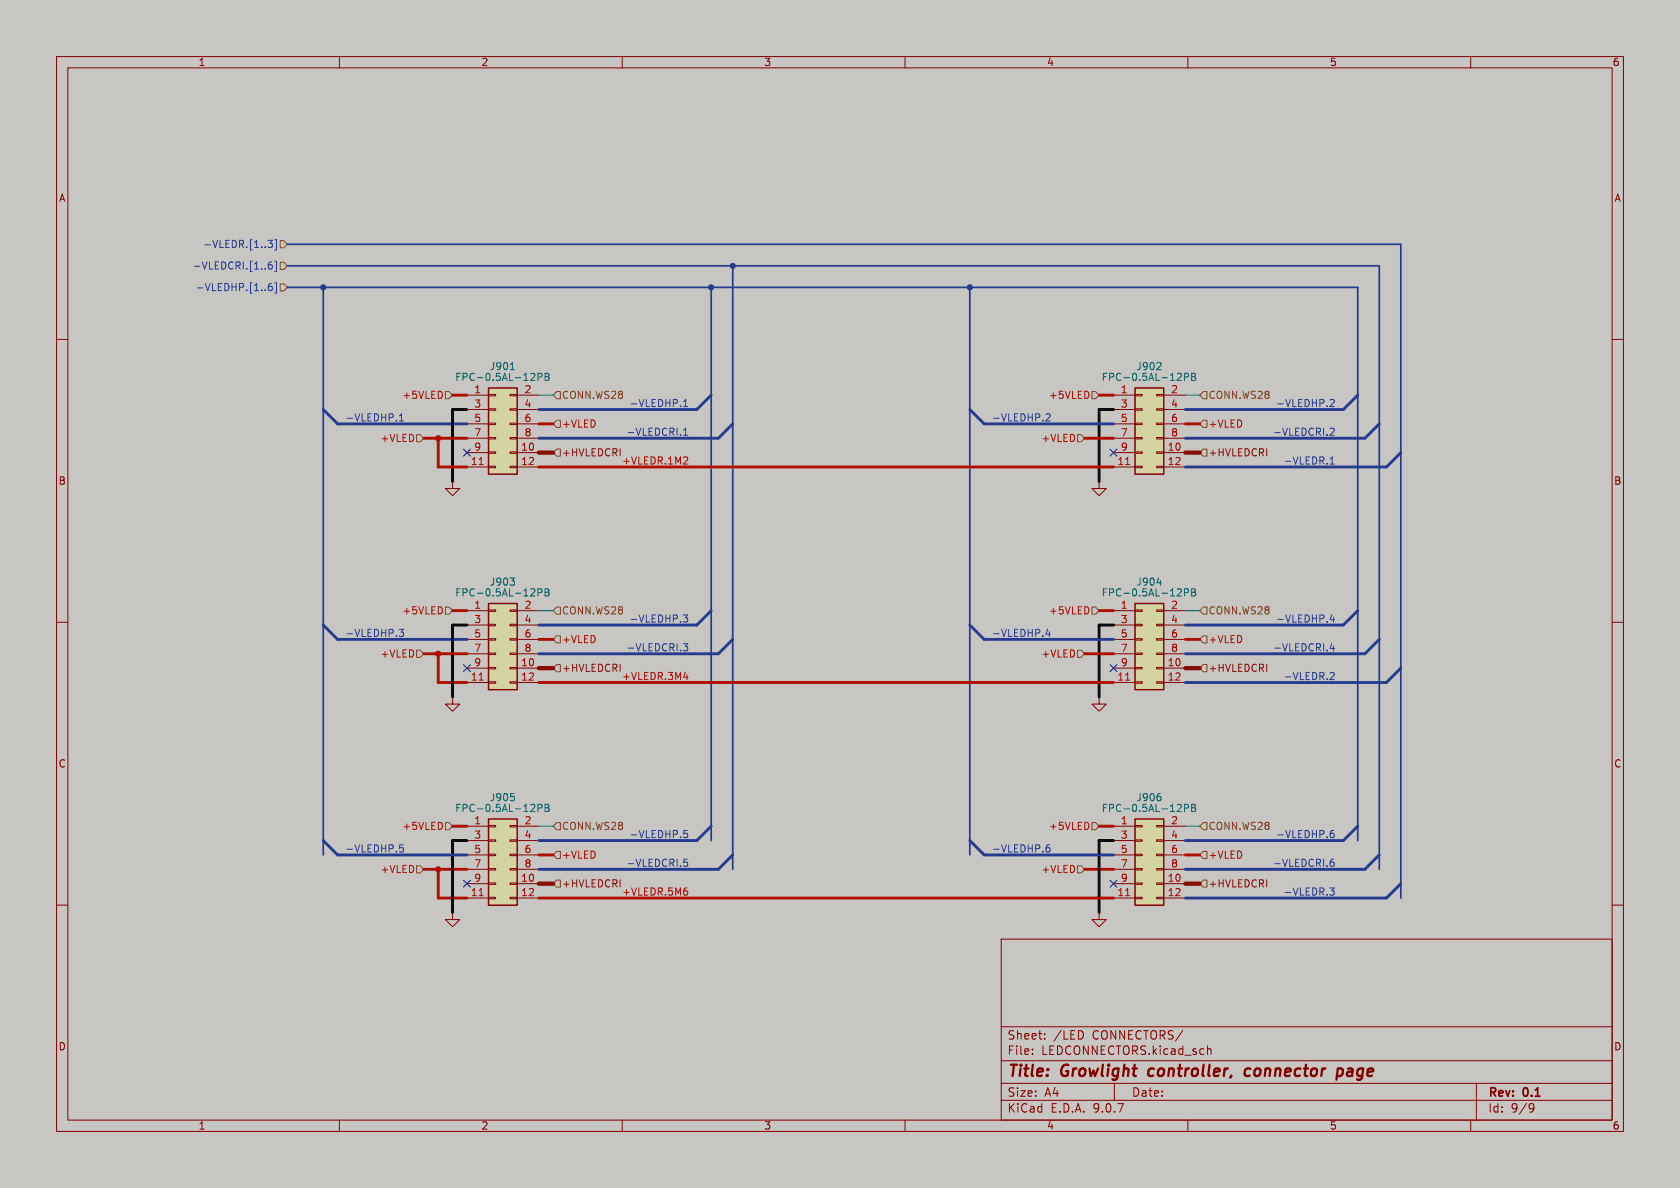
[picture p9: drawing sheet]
<svg xmlns="http://www.w3.org/2000/svg" width="297mm" height="210mm" viewBox="0 0 297 210" stroke-linecap="round" stroke-linejoin="round" font-family="sans-serif">
<path d="M0 0h297v210h-297z" fill="#c8c6c2" stroke="#c8c6c2" stroke-width=".18"/>
<g fill="none" stroke="#840000" stroke-width=".18">
<path d="M10 10h277v190h-277zM12 12h273v186h-273zM60 10v2M110 10v2M160 10v2M210 10v2M260 10v2M10 60h2M285 60h2M10 110h2M285 110h2M10 160h2"/>
<path d="M80 161.3v1.3h1.3l-1.3 1.2-1.3-1.2h1.3M80 161.3h.1M177 166h108v32h-108zM285 160h2M60 198v2M110 198v2M160 198v2M177 194.5h108M177 191.5h108M177 187.5h108M177 181.5h108M182.5 186.3v.1"/>
<path d="M182.5 185.5v.1M184.7 183.6v.1M184.7 182.8v.1M191.5 182.6v.7M197 191.5v3M210 198v2M213.5 185.5l.2-.1 .3 .1 .1 .9M260 198v2M261 191.5v6.5M270.6 195.1l.5 .1a.99 .99 0 0 1-.4 1.4h-.2M271.2 195.7l-.3 .3h-.3"/>
</g>
<path d="M203.2 189.1l-.2 .7 .3 .4M221.1 189a.66 .66 0 0 0-1 .3l-.1 .5 .2 .3 .1 .1 .6-.1M236.5 189l.2-.1 .6 .1 .1 .3-.1 .5a.66 .66 0 0 1-.9 .3M236.5 188.9l-.2 2" fill="none" stroke="#840000" stroke-width=".4"/>
<path d="M200.7 144.8h5v15.2h-5z" fill="#d4d4a2"/>
<path d="M200.7 144.8h5v15.2h-5z" fill="none" stroke="#840000" stroke-width=".25"/>
<g fill="none" stroke="#840000" stroke-width=".18">
<path d="M194.3 123.2v1.3h1.3l-1.3 1.2-1.3-1.2h1.3M194.3 123.2h.1M196.8 146.1h3.9M196.8 148.6h3.9M196.8 151.1h3.9M196.8 153.7h3.9M196.8 156.2h3.9M196.8 158.8h3.9M200.7 145.9h1.2v.3h-1.2zM200.7 148.5h1.2v.2h-1.2zM200.7 151h1.2v.3h-1.2zM200.7 153.5h1.2v.3h-1.2z"/>
<path d="M200.7 156.1h1.2v.2h-1.2zM200.7 158.6h1.2v.3h-1.2zM204.5 145.9h1.2v.3h-1.2zM204.5 148.5h1.2v.2h-1.2zM204.5 151h1.2v.3h-1.2zM204.5 153.5h1.2v.3h-1.2zM204.5 156.1h1.2v.2h-1.2zM204.5 158.6h1.2v.3h-1.2zM205.7 146.1h3.8M205.7 148.6h3.8M205.7 151.1h3.8M205.7 153.7h3.8"/>
<path d="M205.7 156.2h3.8M205.7 158.8h3.8M194.3 161.3v1.3h1.3l-1.3 1.2-1.3-1.2h1.3M194.3 161.3h.1"/>
</g>
<path d="M199 158.3h.7" fill="none" stroke="#a90000" stroke-width=".18"/>
<path d="M205.1 140.8l.2 .2-.2 .5M209.4 142.8h.6l.1-.2v-.3l-.7-.1v1.3M210.7 142.2h.4l.2 .2-.2 .4 .2 .1 .1 .3-.2 .3h-.5zM210.7 142.8h.4" fill="none" stroke="#006464" stroke-width=".18"/>
<path d="M86.4 106.7h5v15.2h-5z" fill="#d4d4a2"/>
<path d="M86.4 106.7h5v15.2h-5z" fill="none" stroke="#840000" stroke-width=".25"/>
<g fill="none" stroke="#840000" stroke-width=".18">
<path d="M82.5 108h3.9M82.5 110.5h3.9M82.5 113h3.9M82.5 115.6h3.9M82.5 118.1h3.9M86.4 107.8h1.2v.3h-1.2zM86.4 110.4h1.2v.2h-1.2zM86.4 112.9h1.2v.3h-1.2zM86.4 115.4h1.2v.3h-1.2zM86.4 118h1.2v.2h-1.2zM90.2 107.8h1.2v.3h-1.2zM90.2 110.4h1.2v.2h-1.2z"/>
<path d="M90.2 112.9h1.2v.3h-1.2zM90.2 115.4h1.2v.3h-1.2zM90.2 118h1.2v.2h-1.2zM91.4 108h3.8M91.4 110.5h3.8M91.4 113h3.8M91.4 115.6h3.8M91.4 118.1h3.8M82.5 120.7h3.9M86.4 120.5h1.2v.3h-1.2zM90.2 120.5h1.2v.3h-1.2zM91.4 120.7h3.8"/>
</g>
<path d="M84.7 120.2h.7" fill="none" stroke="#a90000" stroke-width=".18"/>
<path d="M90.2 102.2h.8l-.5 .5M90.8 102.7l.2 .2-.2 .5M95.1 104.7h.6l.1-.2v-.3l-.7-.1v1.3M96.4 104.1h.4l.2 .2-.2 .4 .2 .1 .1 .3-.2 .3h-.5zM96.4 104.7h.4" fill="none" stroke="#006464" stroke-width=".18"/>
<path d="M86.4 68.6h5v15.2h-5z" fill="#d4d4a2"/>
<path d="M86.4 68.6h5v15.2h-5z" fill="none" stroke="#840000" stroke-width=".25"/>
<g fill="none" stroke="#840000" stroke-width=".18">
<path d="M82.5 69.9h3.9M82.5 72.4h3.9M82.5 74.9h3.9M82.5 77.5h3.9M86.4 69.7h1.2v.3h-1.2zM86.4 72.3h1.2v.2h-1.2zM86.4 74.8h1.2v.3h-1.2zM86.4 77.3h1.2v.3h-1.2zM86.4 79.9h1.2v.2h-1.2zM90.2 69.7h1.2v.3h-1.2zM90.2 72.3h1.2v.2h-1.2zM90.2 74.8h1.2v.3h-1.2z"/>
<path d="M90.2 77.3h1.2v.3h-1.2zM90.2 79.9h1.2v.2h-1.2zM91.4 69.9h3.8M91.4 72.4h3.8M91.4 74.9h3.8M91.4 77.5h3.8M82.5 80h3.9M82.5 82.6h3.9M86.4 82.4h1.2v.3h-1.2zM90.2 82.4h1.2v.3h-1.2zM91.4 80h3.8M91.4 82.6h3.8"/>
</g>
<path d="M84.7 82.1h.7" fill="none" stroke="#a90000" stroke-width=".18"/>
<path d="M90.2 65.3h.8M95.1 66.6h.6l.1-.2v-.3l-.7-.1v1.3M96.4 66h.4l.2 .2-.2 .4 .2 .1 .1 .3-.2 .3h-.5zM96.4 66.6h.4" fill="none" stroke="#006464" stroke-width=".18"/>
<path d="M86.4 144.8h5v15.2h-5z" fill="#d4d4a2"/>
<path d="M86.4 144.8h5v15.2h-5z" fill="none" stroke="#840000" stroke-width=".25"/>
<g fill="none" stroke="#840000" stroke-width=".18">
<path d="M80 85.1v1.3h1.3l-1.3 1.2-1.3-1.2h1.3M80 85.1h.1M194.3 85.1v1.3h1.3l-1.3 1.2-1.3-1.2h1.3M194.3 85.1h.1M80 123.2v1.3h1.3l-1.3 1.2-1.3-1.2h1.3M80 123.2h.1M82.5 146.1h3.9M82.5 148.6h3.9M82.5 151.1h3.9M82.5 153.7h3.9M82.5 156.2h3.9M82.5 158.8h3.9"/>
<path d="M86.4 145.9h1.2v.3h-1.2zM86.4 148.5h1.2v.2h-1.2zM86.4 151h1.2v.3h-1.2zM86.4 153.5h1.2v.3h-1.2zM86.4 156.1h1.2v.2h-1.2zM86.4 158.6h1.2v.3h-1.2zM90.2 145.9h1.2v.3h-1.2zM90.2 148.5h1.2v.2h-1.2zM90.2 151h1.2v.3h-1.2zM90.2 153.5h1.2v.3h-1.2zM90.2 156.1h1.2v.2h-1.2zM90.2 158.6h1.2v.3h-1.2z"/>
<path d="M91.4 146.1h3.8M91.4 148.6h3.8M91.4 151.1h3.8M91.4 153.7h3.8M91.4 156.2h3.8M91.4 158.8h3.8"/>
</g>
<path d="M84.7 158.3h.7" fill="none" stroke="#a90000" stroke-width=".18"/>
<path d="M90.3 140.3h.6M90.8 140.8l.2 .2-.2 .5M95.1 142.8h.6l.1-.2v-.3l-.7-.1v1.3M96.4 142.2h.4l.2 .2-.2 .4 .2 .1 .1 .3-.2 .3h-.5zM96.4 142.8h.4" fill="none" stroke="#006464" stroke-width=".18"/>
<path d="M200.7 106.7h5v15.2h-5z" fill="#d4d4a2"/>
<path d="M200.7 106.7h5v15.2h-5z" fill="none" stroke="#840000" stroke-width=".25"/>
<g fill="none" stroke="#840000" stroke-width=".18">
<path d="M196.8 108h3.9M196.8 110.5h3.9M196.8 113h3.9M196.8 115.6h3.9M196.8 118.1h3.9M200.7 107.8h1.2v.3h-1.2zM200.7 110.4h1.2v.2h-1.2zM200.7 112.9h1.2v.3h-1.2zM200.7 115.4h1.2v.3h-1.2zM200.7 118h1.2v.2h-1.2zM204.5 107.8h1.2v.3h-1.2zM204.5 110.4h1.2v.2h-1.2z"/>
<path d="M204.5 112.9h1.2v.3h-1.2zM204.5 115.4h1.2v.3h-1.2zM204.5 118h1.2v.2h-1.2zM205.7 108h3.8M205.7 110.5h3.8M205.7 113h3.8M205.7 115.6h3.8M205.7 118.1h3.8M196.8 120.7h3.9M200.7 120.5h1.2v.3h-1.2zM204.5 120.5h1.2v.3h-1.2zM205.7 120.7h3.8"/>
</g>
<path d="M199 120.2h.7" fill="none" stroke="#a90000" stroke-width=".18"/>
<path d="M204.5 103h.8M209.4 104.7h.6l.1-.2v-.3l-.7-.1v1.3M210.7 104.1h.4l.2 .2-.2 .4 .2 .1 .1 .3-.2 .3h-.5zM210.7 104.7h.4" fill="none" stroke="#006464" stroke-width=".18"/>
<path d="M200.7 68.6h5v15.2h-5z" fill="#d4d4a2"/>
<path d="M200.7 68.6h5v15.2h-5z" fill="none" stroke="#840000" stroke-width=".25"/>
<g fill="none" stroke="#840000" stroke-width=".18">
<path d="M196.8 69.9h3.9M196.8 72.4h3.9M196.8 74.9h3.9M196.8 77.5h3.9M200.7 69.7h1.2v.3h-1.2zM200.7 72.3h1.2v.2h-1.2zM200.7 74.8h1.2v.3h-1.2zM200.7 77.3h1.2v.3h-1.2zM200.7 79.9h1.2v.2h-1.2zM204.5 69.7h1.2v.3h-1.2zM204.5 72.3h1.2v.2h-1.2zM204.5 74.8h1.2v.3h-1.2z"/>
<path d="M204.5 77.3h1.2v.3h-1.2zM204.5 79.9h1.2v.2h-1.2zM205.7 69.9h3.8M205.7 72.4h3.8M205.7 74.9h3.8M205.7 77.5h3.8M196.8 80h3.9M196.8 82.6h3.9M200.7 82.4h1.2v.3h-1.2zM204.5 82.4h1.2v.3h-1.2zM205.7 80h3.8M205.7 82.6h3.8"/>
</g>
<path d="M199 82.1h.7" fill="none" stroke="#a90000" stroke-width=".18"/>
<path d="M205.1 64.1l.2 .2-.1 .3-.7 .7h.8M209.4 66.6h.6l.1-.2v-.3l-.7-.1v1.3M210.7 66h.4l.2 .2-.2 .4 .2 .1 .1 .3-.2 .3h-.5zM210.7 66.6h.4" fill="none" stroke="#006464" stroke-width=".18"/>
<g fill="none" stroke="#725600" stroke-width=".18">
<path d="M49.5 46.4h.7l.6 .6-.6 .6h-.7zM49.5 50.2h.7l.6 .6-.6 .6h-.7zM49.5 42.5h.7l.6 .7-.6 .6h-.7zM73.7 76.8h.6l.6 .7-.6 .6h-.6zM78.7 69.2h.7l.6 .7-.6 .6h-.7zM98.4 69.2h.7v1.3h-.7l-.6-.6zM98.4 74.3h.7v1.3h-.7l-.6-.7zM190.5 76.8h.6l.7 .7-.7 .6h-.6zM193 69.2h.7l.6 .7-.6 .6h-.7zM212.7 79.4h.7v1.2h-.7l-.6-.6zM212.7 74.3h.7v1.3h-.7l-.6-.7zM212.7 69.2h.7v1.3h-.7l-.6-.6z"/>
<path d="M97.8 80l.6-.6h.7v1.2h-.7zM73.7 114.9h.6l.6 .7-.6 .6h-.6zM78.7 107.3h.7l.6 .7-.6 .6h-.7zM98.4 107.3h.7v1.3h-.7l-.6-.6zM98.4 117.5h.7v1.2h-.7l-.6-.6zM98.4 112.4h.7v1.3h-.7l-.6-.7zM190.5 114.9h.6l.7 .7-.7 .6h-.6zM193 107.3h.7l.6 .7-.6 .6h-.7zM212.7 112.4h.7v1.3h-.7l-.6-.7zM212.7 117.5h.7v1.2h-.7l-.6-.6zM212.7 107.3h.7v1.3h-.7l-.6-.6zM73.7 153h.6l.6 .7-.6 .6h-.6z"/>
<path d="M78.7 145.4h.7l.6 .7-.6 .6h-.7zM98.4 155.6h.7v1.2h-.7l-.6-.6zM98.4 145.4h.7v1.3h-.7l-.6-.6zM98.4 150.5h.7v1.3h-.7l-.6-.7zM190.5 153h.6l.7 .7-.7 .6h-.6zM193 145.4h.7l.6 .7-.6 .6h-.7zM212.7 145.4h.7v1.3h-.7l-.6-.6zM212.7 150.5h.7v1.3h-.7l-.6-.7zM212.7 155.6h.7v1.2h-.7l-.6-.6z"/>
</g>
<path d="M78.1 69.5v.6M192.4 69.5v.6M121 80.8h.5l.1 .3-.8 .9h.8M78.1 107.6v.6M120.9 119.7h.7M121.5 119.3v.8M192.4 107.6v.6M78.1 145.7v.6M121.1 157.5h.2l.3 .2-.1 .4-.4 .1M121.2 157h.3M192.4 145.7v.6" fill="none" stroke="#b10e00" stroke-width=".18"/>
<g fill="none" stroke="#253b92" stroke-width=".18">
<path d="M47.4 42.5h.8l-.5 .5 .4 .1v.5l-.2 .2-.5-.2M48 46.3l-.3 .1a.86 .86 0 0 0 0 1.2l.4-.2 .1-.4-.3-.2h-.2l-.3 .2M48 50.1l-.3 .1a.86 .86 0 0 0 0 1.2l.4-.1 .1-.5-.3-.2h-.2l-.3 .2M48.6 46.2h.3v1.8h-.3M48.6 42.4h.3v1.8h-.3M48.6 50h.3v1.8h-.3M70.6 74.4h.7M70.6 73.5l.4-.4v1.3M120.9 77h.7M120.9 71l.3-.4v1.3M120.9 76.1l.3-.4v1.3M120.9 71.9h.7"/>
<path d="M184.9 73.3l.5-.2 .2 .4-.7 .9h.7M235.2 70.7l.4-.1 .3 .4-.8 .9h.8M235.2 75.8l.4-.1 .3 .4-.8 .9h.8M235.2 82h.7M235.2 81.1l.3-.3v1.2M70.6 111.2h.7l-.4 .5 .4 .2v.5l-.2 .1h-.5M120.8 113.8h.8l-.4 .5 .3 .1v.5l-.2 .2-.4-.1M120.8 108.7h.8l-.4 .5 .3 .1v.6l-.2 .1-.4-.1M185.2 111.2l-.3 .9h.8M185.5 111.7v.8M235.2 118.9h.4l.3 .3-.8 .9h.8M235.5 108.6l-.3 1h.7"/>
<path d="M235.5 113.7l-.3 .9h.7M235.8 109.1v.9M235.8 114.2v.9M71.3 149.3h-.6l-.1 .7 .2-.2 .4 .1 .1 .2v.4l-.2 .1-.5-.1M120.9 152.4h.4l.3 .2-.1 .5h-.6M120.9 151.9h.6M121.5 146.8h-.6v.6l.1-.1 .5 .1 .1 .1-.1 .5-.2 .1-.4-.1M184.9 150.1l.3-.3h.2l.2 .3v.3l-.2 .2h-.4l-.1-.2M185.5 149.3l-.3 .1-.3 .5M235.1 157h.8l-.4 .5 .3 .1 .1 .4-.3 .2h-.3M235.2 147.5l.2-.2h.2l.3 .2v.3l-.3 .3-.3-.1-.1-.2M235.2 152.5l.4-.1 .3 .2-.1 .5-.4 .1-.2-.2"/>
<path d="M235.8 151.9h-.4l-.2 .3M235.8 146.8l-.4 .1-.2 .5"/>
</g>
<path d="M121.9 82.6h5.1M121.9 120.7h5.1" fill="none" stroke="#000084" stroke-width=".3"/>
<path d="M50.8 43.2h196.8v115.6M50.8 50.8h189.2v97.8M50.8 47h193v106.7M57.1 50.8v100.3M125.7 50.8v97.8M129.5 47v106.7M171.4 50.8v100.3" fill="none" stroke="#253b92" stroke-width=".3"/>
<g fill="none" stroke="#b10e00" stroke-width=".51">
<path d="M74.9 77.5h7.6M77.5 77.5v5.1h5M80 69.9h2.5M95.2 74.9h2.6M191.8 77.5h5M194.3 69.9h2.5M209.5 74.9h2.6M95.2 82.6h101.6M74.9 115.6h7.6M77.5 115.6v5.1h5M80 108h2.5M95.2 113h2.6"/>
<path d="M191.8 115.6h5M194.3 108h2.5M209.5 113h2.6M95.2 120.7h101.6M74.9 153.7h7.6M77.5 153.7v5.1h5M80 146.1h2.5M95.2 158.8h101.6M95.2 151.1h2.6M191.8 153.7h5M194.3 146.1h2.5M209.5 151.1h2.6"/>
</g>
<path d="M82.5 72.4h-2.5v12.7M196.8 72.4h-2.5v12.7M82.5 110.5h-2.5v12.7M196.8 110.5h-2.5v12.7M82.5 148.6h-2.5v12.7M196.8 148.6h-2.5v12.7" fill="none" stroke="#000" stroke-width=".51"/>
<path d="M95.2 69.9h2.6M209.5 69.9h2.6M95.2 108h2.6M209.5 108h2.6M95.2 146.1h2.6M209.5 146.1h2.6" fill="none" stroke="#009600" stroke-width=".18"/>
<g fill="none" stroke="#253b92" stroke-width=".51">
<path d="M57.1 72.4l2.6 2.5h22.8M125.7 69.9l-2.5 2.5h-28M129.5 74.9l-2.5 2.6h-31.8M171.4 72.4l2.6 2.5h22.8M240 69.9l-2.5 2.5h-28M243.8 74.9l-2.5 2.6h-31.8M247.6 80l-2.5 2.6h-35.6M57.1 110.5l2.6 2.5h22.8M125.7 108l-2.5 2.5h-28M129.5 113l-2.5 2.6h-31.8M171.4 110.5l2.6 2.5h22.8M240 108l-2.5 2.5h-28"/>
<path d="M243.8 113l-2.5 2.6h-31.8M247.6 118.1l-2.5 2.6h-35.6M57.1 148.6l2.6 2.5h22.8M125.7 146.1l-2.5 2.5h-28M129.5 151.1l-2.5 2.6h-31.8M171.4 148.6l2.6 2.5h22.8M240 146.1l-2.5 2.5h-28M243.8 151.1l-2.5 2.6h-31.8M247.6 156.2l-2.5 2.6h-35.6"/>
</g>
<path d="M95.2 80h2.6M209.5 80h2.6M95.2 118.1h2.6M209.5 118.1h2.6M95.2 156.2h2.6M209.5 156.2h2.6" fill="none" stroke="#841e00" stroke-width=".76"/>
<path d="M81.9 79.4l1.3 1.2M83.2 79.4l-1.3 1.2M196.2 79.4l1.3 1.2M197.5 79.4l-1.3 1.2M81.9 117.5l1.3 1.2M83.2 117.5l-1.3 1.2M196.2 117.5l1.3 1.2M197.5 117.5l-1.3 1.2M81.9 155.6l1.3 1.2M83.2 155.6l-1.3 1.2M196.2 155.6l1.3 1.2M197.5 155.6l-1.3 1.2" fill="none" stroke="#000084" stroke-width=".18"/>
<g fill="#b10e00" stroke="#b10e00" stroke-width=".18">
<circle cx="77.5" cy="77.5" r=".46"/>
<circle cx="77.5" cy="115.6" r=".46"/>
<circle cx="77.5" cy="153.7" r=".46"/>
</g>
<g fill="#253b92" stroke="#253b92" stroke-width=".18">
<circle cx="57.1" cy="50.8" r=".46"/>
<circle cx="125.7" cy="50.8" r=".46"/>
<circle cx="129.5" cy="47" r=".46"/>
<circle cx="171.4" cy="50.8" r=".46"/>
</g>
<g font-size="2.8" fill="#840000">
<text x="178" y="190.9">Title:</text>
<text x="187.7" y="190.9">Growlight</text>
<text x="203.9" y="190.9">controller,</text>
<text x="221.7" y="190.9">connector</text>
<text x="238.8" y="190.9">page</text>
</g>
<g font-size="2.1" fill="#840000">
<text x="178" y="184">Sheet:</text>
<text x="186.2" y="184">/LED</text>
<text x="193.2" y="184">CONNECTORS/</text>
<text x="178" y="186.7">File:</text>
<text x="184.1" y="186.7">LEDCONNECTORS.kicad_sch</text>
<text x="178" y="196.9">KiCad</text>
<text x="178" y="194.1">Size:</text>
<text x="184.7" y="194.1">A4</text>
<text x="185.7" y="196.9">E.D.A.</text>
<text x="193.3" y="196.9">9.0.7</text>
<text x="200" y="194.1">Date:</text>
<text x="263" y="194.3">Rev:</text>
<text x="263" y="196.9">Id:</text>
<text x="267.1" y="196.9">9/9</text>
<text x="269.4" y="194.3">0.1</text>
</g>
<g font-size="1.8" fill="#840000">
<text x="35" y="11.9">1</text>
<text x="85" y="11.9">2</text>
<text x="135" y="11.9">3</text>
<text x="185" y="11.9">4</text>
<text x="235" y="11.9">5</text>
<text x="285" y="11.9">6</text>
<text x="10.3" y="35.9">A</text>
<text x="285.3" y="35.9">A</text>
<text x="10.3" y="85.9">B</text>
<text x="285.3" y="85.9">B</text>
<text x="10.3" y="135.9">C</text>
<text x="285.3" y="135.9">C</text>
<text x="10.3" y="185.9">D</text>
<text x="285.3" y="185.9">D</text>
<text x="35" y="199.9">1</text>
<text x="85" y="199.9">2</text>
<text x="135" y="199.9">3</text>
<text x="185" y="199.9">4</text>
<text x="235" y="199.9">5</text>
<text x="285" y="199.9">6</text>
</g>
<g font-size="1.8" fill="#253b92">
<text x="34" y="47.9">-VLEDCRI.[1..6]</text>
<text x="35.8" y="44">-VLEDR.[1..3]</text>
<text x="34.5" y="51.7">-VLEDHP.[1..6]</text>
<text x="61" y="74.6">-VLEDHP.1</text>
<text x="110.6" y="77.1">-VLEDCRI.1</text>
<text x="111.2" y="72">-VLEDHP.1</text>
<text x="175.3" y="74.6">-VLEDHP.2</text>
<text x="224.9" y="77.1">-VLEDCRI.2</text>
<text x="225.5" y="72">-VLEDHP.2</text>
<text x="226.8" y="82.2">-VLEDR.1</text>
<text x="61" y="112.7">-VLEDHP.3</text>
<text x="111.2" y="110.1">-VLEDHP.3</text>
<text x="175.3" y="112.7">-VLEDHP.4</text>
<text x="225.5" y="110.1">-VLEDHP.4</text>
<text x="110.6" y="115.2">-VLEDCRI.3</text>
<text x="224.9" y="115.2">-VLEDCRI.4</text>
<text x="226.8" y="120.3">-VLEDR.2</text>
<text x="111.2" y="148.2">-VLEDHP.5</text>
<text x="225.5" y="148.2">-VLEDHP.6</text>
<text x="61" y="150.8">-VLEDHP.5</text>
<text x="110.6" y="153.3">-VLEDCRI.5</text>
<text x="175.3" y="150.8">-VLEDHP.6</text>
<text x="224.9" y="153.3">-VLEDCRI.6</text>
<text x="226.8" y="158.4">-VLEDR.3</text>
</g>
<g font-size="1.8" fill="#006464">
<text x="86.5" y="65.6">J901</text>
<text x="200.8" y="65.6">J902</text>
<text x="80.4" y="67.5">FPC-0.5AL-12PB</text>
<text x="194.7" y="67.5">FPC-0.5AL-12PB</text>
<text x="80.4" y="105.6">FPC-0.5AL-12PB</text>
<text x="86.5" y="103.7">J903</text>
<text x="194.7" y="105.6">FPC-0.5AL-12PB</text>
<text x="200.8" y="103.7">J904</text>
<text x="80.4" y="143.7">FPC-0.5AL-12PB</text>
<text x="86.5" y="141.8">J905</text>
<text x="194.7" y="143.7">FPC-0.5AL-12PB</text>
<text x="200.8" y="141.8">J906</text>
</g>
<g font-size="1.8" fill="#b10e00">
<text x="71" y="70.7">+5VLED</text>
<text x="185.3" y="70.7">+5VLED</text>
<text x="99.3" y="75.8">+VLED</text>
<text x="213.6" y="75.8">+VLED</text>
<text x="67.2" y="78.3">+VLED</text>
<text x="109.9" y="82.2">+VLEDR.1M2</text>
<text x="184" y="78.3">+VLED</text>
<text x="71" y="108.8">+5VLED</text>
<text x="99.3" y="113.9">+VLED</text>
<text x="185.3" y="108.8">+5VLED</text>
<text x="213.6" y="113.9">+VLED</text>
<text x="67.2" y="116.4">+VLED</text>
<text x="184" y="116.4">+VLED</text>
<text x="109.9" y="120.3">+VLEDR.3M4</text>
<text x="71" y="146.9">+5VLED</text>
<text x="185.3" y="146.9">+5VLED</text>
<text x="67.2" y="154.5">+VLED</text>
<text x="99.3" y="152">+VLED</text>
<text x="184" y="154.5">+VLED</text>
<text x="213.6" y="152">+VLED</text>
<text x="109.9" y="158.4">+VLEDR.5M6</text>
</g>
<g font-size="1.8" fill="#a90000">
<text x="83.7" y="69.6">1</text>
<text x="92.6" y="69.6">2</text>
<text x="198" y="69.6">1</text>
<text x="206.9" y="69.6">2</text>
<text x="83.7" y="72.1">3</text>
<text x="83.7" y="74.7">5</text>
<text x="83.7" y="77.2">7</text>
<text x="92.6" y="72.1">4</text>
<text x="92.6" y="74.7">6</text>
<text x="92.6" y="77.2">8</text>
<text x="198" y="72.1">3</text>
<text x="198" y="74.7">5</text>
<text x="198" y="77.2">7</text>
<text x="206.9" y="72.1">4</text>
<text x="206.9" y="74.7">6</text>
<text x="206.9" y="77.2">8</text>
<text x="83.1" y="82.3">11</text>
<text x="83.7" y="79.8">9</text>
<text x="92" y="79.8">10</text>
<text x="92" y="82.3">12</text>
<text x="197.4" y="82.3">11</text>
<text x="198" y="79.8">9</text>
<text x="206.3" y="79.8">10</text>
<text x="206.3" y="82.3">12</text>
<text x="83.7" y="107.7">1</text>
<text x="92.6" y="107.7">2</text>
<text x="198" y="107.7">1</text>
<text x="206.9" y="107.7">2</text>
<text x="83.7" y="110.2">3</text>
<text x="83.7" y="112.8">5</text>
<text x="92.6" y="110.2">4</text>
<text x="92.6" y="112.8">6</text>
<text x="198" y="110.2">3</text>
<text x="198" y="112.8">5</text>
<text x="206.9" y="110.2">4</text>
<text x="206.9" y="112.8">6</text>
<text x="83.7" y="115.3">7</text>
<text x="83.7" y="117.9">9</text>
<text x="92" y="117.9">10</text>
<text x="92.6" y="115.3">8</text>
<text x="198" y="115.3">7</text>
<text x="198" y="117.9">9</text>
<text x="206.3" y="117.9">10</text>
<text x="206.9" y="115.3">8</text>
<text x="83.1" y="120.4">11</text>
<text x="92" y="120.4">12</text>
<text x="197.4" y="120.4">11</text>
<text x="206.3" y="120.4">12</text>
<text x="83.7" y="145.8">1</text>
<text x="83.7" y="148.3">3</text>
<text x="92.6" y="145.8">2</text>
<text x="92.6" y="148.3">4</text>
<text x="198" y="145.8">1</text>
<text x="198" y="148.3">3</text>
<text x="206.9" y="145.8">2</text>
<text x="206.9" y="148.3">4</text>
<text x="83.7" y="150.9">5</text>
<text x="83.7" y="153.4">7</text>
<text x="83.7" y="156">9</text>
<text x="92" y="156">10</text>
<text x="92.6" y="150.9">6</text>
<text x="92.6" y="153.4">8</text>
<text x="198" y="150.9">5</text>
<text x="198" y="153.4">7</text>
<text x="198" y="156">9</text>
<text x="206.3" y="156">10</text>
<text x="206.9" y="150.9">6</text>
<text x="206.9" y="153.4">8</text>
<text x="83.1" y="158.5">11</text>
<text x="92" y="158.5">12</text>
<text x="197.4" y="158.5">11</text>
<text x="206.3" y="158.5">12</text>
</g>
<g font-size="1.8" fill="#725600">
<text x="99.3" y="70.7">CONN.WS28</text>
<text x="213.6" y="70.7">CONN.WS28</text>
<text x="99.3" y="108.8">CONN.WS28</text>
<text x="213.6" y="108.8">CONN.WS28</text>
<text x="99.3" y="146.9">CONN.WS28</text>
<text x="213.6" y="146.9">CONN.WS28</text>
</g>
<g font-size="1.8" fill="#841e00">
<text x="99.3" y="80.9">+HVLEDCRI</text>
<text x="213.6" y="80.9">+HVLEDCRI</text>
<text x="99.3" y="119">+HVLEDCRI</text>
<text x="213.6" y="119">+HVLEDCRI</text>
<text x="99.3" y="157.1">+HVLEDCRI</text>
<text x="213.6" y="157.1">+HVLEDCRI</text>
</g>
</svg>
